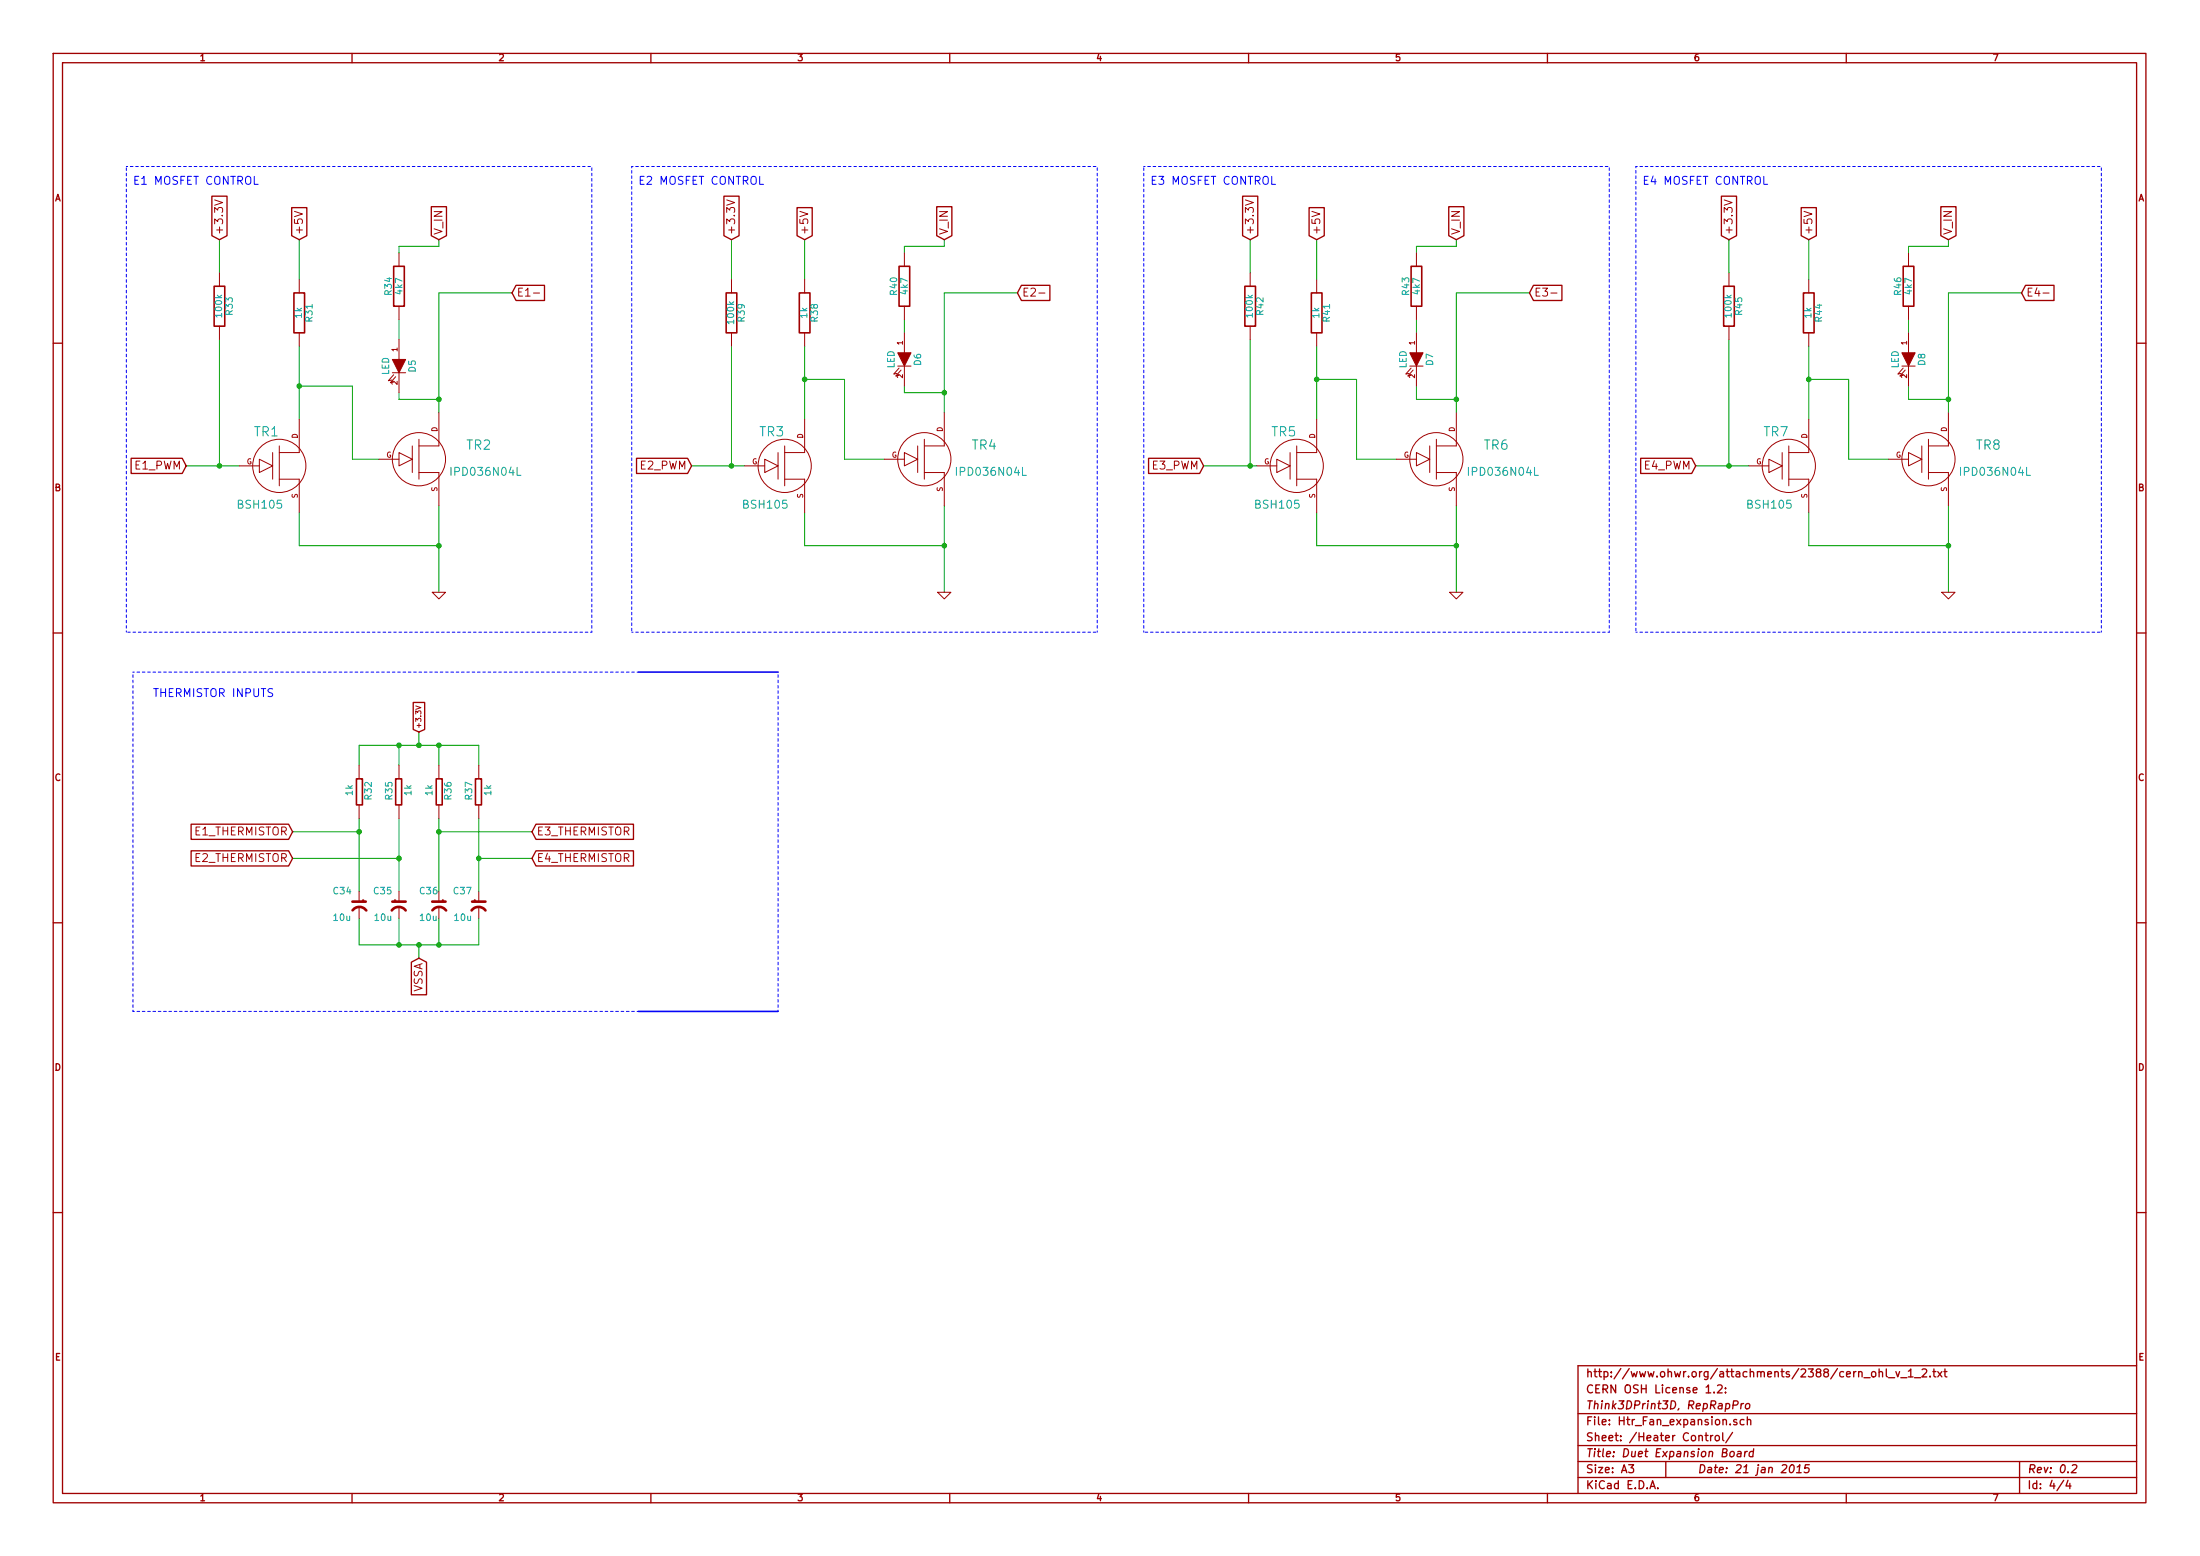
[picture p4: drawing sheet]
<svg xmlns="http://www.w3.org/2000/svg" width="420mm" height="297mm" viewBox="0 0 420 297" stroke-linecap="round" stroke-linejoin="round" font-family="sans-serif">
<g fill="none" stroke="#a00000" stroke-width=".25">
<path d="M10.2 10.2h399.6v276.7h-399.6zM11.9 12h396.2v273.1h-396.2zM67.2 10.2v1.8M124.3 10.2v1.8M181.4 10.2v1.8M238.5 10.2v1.8M295.5 10.2v1.8M352.6 10.2v1.8M40.5 37.5h2.9v7.5l-1.5 .8-1.4-.8zM55.7 39.6h2.9v5.4l-1.5 .8-1.4-.8zM82.4 39.5h2.9v5.5l-1.5 .8-1.4-.8zM138.3 37.5h2.8v7.5l-1.4 .8-1.4-.8z"/>
<path d="M152.2 39.6h2.9v5.4l-1.4 .8-1.5-.8zM178.9 39.5h2.9v5.5l-1.5 .8-1.4-.8zM237.3 37.5h2.9v7.5l-1.4 .8-1.5-.8zM250 39.6h2.9v5.4l-1.4 .8-1.5-.8zM276.7 39.5h2.9v5.5l-1.5 .8-1.4-.8zM328.8 37.5h2.8v7.5l-1.4 .8-1.4-.8zM344 39.6h2.9v5.4l-1.5 .8-1.4-.8zM370.7 39.5h2.9v5.5l-1.5 .8-1.4-.8zM98.6 54.5h5.4v2.9h-5.4l-.8-1.5zM195.1 54.5h5.4v2.9h-5.4l-.8-1.5zM292.9 54.5h5.4v2.9h-5.4l-.8-1.5zM386.8 54.5h5.5v2.9h-5.5l-.7-1.5z"/>
<path d="M10.2 65.5h1.7M408.1 65.5h1.7M25 87.5h9.8l.8 1.4-.8 1.5h-9.8zM121.6 87.5h9.7l.8 1.4-.8 1.5h-9.7zM219.4 87.5h9.7l.8 1.4-.8 1.5h-9.7zM313.3 87.5h9.8l.7 1.4-.7 1.5h-9.8zM10.2 120.8h1.7M78.9 134.1h2.2v5.2l-1.1 .4-1.1-.4zM408.1 120.8h1.7M36.5 157.3h18.6l.8 1.5-.8 1.4h-18.6zM102.4 157.3h18.6v2.9h-18.6l-.8-1.4zM10.2 176.2h1.7"/>
<path d="M36.5 162.4h18.6l.8 1.5-.8 1.4h-18.6zM102.4 162.4h18.6v2.9h-18.6l-.8-1.4zM408.1 176.2h1.7M78.6 183.7l1.4-.8 1.5 .8v6.2h-2.9zM10.2 231.5h1.7M408.1 231.5h1.7M301.4 269.9h106.7M301.4 276h106.7M301.4 279h106.7M311 279.6h1l-.5 .6 .4 .2v.6l-.2 .1-.7-.1M318.1 279v3.1M325.6 274h.6"/>
<path d="M325.8 273.5v1.3l.4 .2M325.8 265.9h.9M326.7 274v1M327.1 274l-.3 .1-.1 .2M327.4 265.8v.1M327.6 274.2l.3-.2 .4 .2v.7l-.2 .1-.5-.1zM328 264.5l.6-.1 .2 .1 .1 .3-.9 1.1h.9M329 273.5v1.3l.2 .2M329.5 265.8v.1M329.5 265v.1M330.5 277.2l.3-.1 .4 .1v.6l-.4 .3-.4-.1zM330.9 273.4l-1.3 2"/>
<path d="M331 268.2h.7l.2-.3v-.3l-.2-.2h-.6l-.2 1.5M331.7 271.1l-.4-.1-.2 .2 .1 .2 .5 .2v.3h-.6M331.9 277.2h.6l-.1 .9M332.5 277.5l-.7 .1-.1 .3 .2 .2 .5-.1M332.6 267.9l-.2 1M333 267.9l-.3 .1-.2 .2M333.1 271.1l-.5-.1-.3 .3 .1 .6 .2 .1 .5-.1M333.3 277.1l-.2 1M333.5 268.1l.2-.2 .4 .2v.6l-.3 .2-.4-.1zM333.7 277.1l-.3 .1-.2 .2M333.7 271.1h.1a.36 .36 0 0 1 .6 .1v.8M333.7 270.5v1.5"/>
<path d="M334.8 277.2h-.5l-.3 .6 .3 .3 .4-.1M334.9 276.6l-.2 1.5M342 279.8l.3-.2a.88 .88 0 0 1-.3 1.5l-.2-.1-.1-.4zM345.5 279.6h-.7l-.1 .8 .2-.2 .5 .1 .1 .2-.1 .5-.3 .1-.5-.1M358.9 262l.1-.1a.36 .36 0 0 1 .5 .2v.8M358.9 261.3v1.6M360.2 261.3v1.3l.3 .3M360.7 263h1.1M362.1 261.8l.3 1.1 .4-1.1M363 263h1.2M364.5 261.8l.4-.5v1.6M364.5 262.9h.9"/>
<path d="M365.6 263h1.2M367.1 261.5l.6-.2 .2 .2 .1 .3-1 1.1h1M368.6 262.7v.2M369.1 261.8h.6M369.3 261.3v1.3l.4 .3M370.1 261.8l.8 1.1M370.9 261.8l-.8 1.1M371.2 261.8h.6M371.4 261.3v1.3l.4 .3M385.7 279v6.1M395.8 279.8l.6-.2 .2 .3-.1 .4-.9 .8h.9M408.1 260.7h-106.7v24.4"/>
<path d="M67.2 285.1v1.8M124.3 285.1v1.8M181.4 285.1v1.8M238.5 285.1v1.8M295.5 285.1v1.8M301.4 282.1h106.7M315.1 284.2l.5-1.5 .5 1.5M315.2 283.8h.8M316.6 284.1v.1M343.1 281.1h.9M343.2 280l.5-.4-.1 1.5M352.6 285.1v1.8"/>
<path d="M394.1 282.6l-1.3 2M394.9 282.6l-.3 1.1h.9M395.3 283.2v1"/>
</g>
<g fill="#00a000" stroke="#00a000" stroke-width=".25">
<circle cx="372.1" cy="104.2" r=".41"/>
<circle cx="180.3" cy="104.2" r=".41"/>
<circle cx="238.8" cy="88.9" r=".41"/>
<circle cx="57.1" cy="73.7" r=".41"/>
<circle cx="76.2" cy="142.3" r=".41"/>
<circle cx="76.2" cy="180.4" r=".41"/>
<circle cx="83.8" cy="158.8" r=".41"/>
<circle cx="91.4" cy="163.9" r=".41"/>
<circle cx="345.4" cy="72.4" r=".41"/>
<circle cx="372.1" cy="76.2" r=".41"/>
<circle cx="278.1" cy="76.2" r=".41"/>
<circle cx="83.8" cy="76.2" r=".41"/>
<circle cx="80" cy="180.4" r=".41"/>
<circle cx="76.2" cy="163.9" r=".41"/>
<circle cx="68.6" cy="158.8" r=".41"/>
<circle cx="153.7" cy="72.4" r=".41"/>
<circle cx="251.5" cy="72.4" r=".41"/>
<circle cx="80" cy="142.3" r=".41"/>
<circle cx="180.3" cy="75" r=".41"/>
<circle cx="83.8" cy="104.2" r=".41"/>
<circle cx="83.8" cy="180.4" r=".41"/>
<circle cx="83.8" cy="142.3" r=".41"/>
<circle cx="41.9" cy="88.9" r=".41"/>
<circle cx="139.7" cy="88.9" r=".41"/>
<circle cx="330.2" cy="88.9" r=".41"/>
<circle cx="278.1" cy="104.2" r=".41"/>
</g>
<g fill="none" stroke="#00a000" stroke-width=".19">
<path d="M41.9 45.8v6.3M57.1 45.8v7.6M83.8 45.8v1.2h-7.6v1.3M97.8 55.9h-14v22.9M139.7 45.8v7.6M153.7 45.8v7.6M180.3 45.8v1.2h-7.6v1.3M194.3 55.9h-14v22.9M238.8 45.8v6.3M251.5 45.8v7.6M278.1 45.8v1.2h-7.6v1.3M292.1 55.9h-14v22.9"/>
<path d="M330.2 45.8v6.3M345.4 45.8v7.6M372.1 45.8v1.2h-7.6v1.3M386.1 55.9h-14v22.9M41.9 64.8v24.1M57.1 73.7h10.2v14h5.1M57.1 66.1v13.9M76.2 75v1.2h7.6M76.2 61v3.8M139.7 66.1v22.8M153.7 66.1v13.9M153.7 72.4h7.6v15.3h7.6"/>
<path d="M172.7 61v2.5M172.7 73.7v1.3h7.6M238.8 64.8v24.1M251.5 72.4h7.6v15.3h7.6M251.5 66.1v13.9M270.5 73.7v2.5h7.6M270.5 61v2.5M330.2 64.8v24.1M345.4 66.1v13.9M345.4 72.4h7.7v15.3h7.6M364.5 61v2.5M364.5 73.7v2.5h7.6"/>
<path d="M35.6 88.9h10.1M57.1 97.8v6.4h26.7M83.8 96.6v16.5M132.1 88.9h10.1M153.7 97.8v6.4h26.6M180.3 96.6v16.5M229.9 88.9h10.1M251.5 97.8v6.4h26.6M278.1 96.6v16.5M323.8 88.9h10.2M345.4 97.8v6.4h26.7M372.1 96.6v16.5"/>
<path d="M80 139.7v2.6M55.9 158.8h12.7M68.6 146.1v-3.8h22.8v3.8M68.6 156.2v14M76.2 142.3v3.8M76.2 156.2v14M83.8 158.8h17.8M83.8 142.3v3.8M83.8 156.2v14M91.4 156.2v14M55.9 163.9h20.3M68.6 175.3v5.1h22.8v-5.1"/>
<path d="M76.2 175.3v5.1M83.8 175.3v5.1M91.4 163.9h10.2M80 180.4v2.5"/>
</g>
<g fill="none" stroke="#00f" stroke-width=".19" stroke-dasharray=".5" stroke-dashoffset=".3">
<path d="M24.1 31.8h88.9M120.6 31.8h88.9M120.6 31.8v88.9M218.4 31.8h88.9M312.4 31.8h88.9M312.4 31.8v88.9M24.1 120.7v-88.9M113 120.7v-88.9M113 120.7h-88.9M120.6 120.7h88.9M121.9 128.3h-96.5M209.5 120.7v-88.9"/>
<path d="M218.4 120.7v-88.9M307.3 120.7v-88.9M307.3 120.7h-88.9M312.4 120.7h88.9M401.3 120.7v-88.9M25.4 193.1v-64.8M121.9 193.1h-96.5M148.6 193.1v-64.8"/>
</g>
<path d="M121.9 128.3h26.7M121.9 193.1h26.7" fill="none" stroke="#0000c0" stroke-width=".3"/>
<g fill="none" stroke="#a00000" stroke-width=".3">
<path d="M40.9 54.6h2v7.7h-2zM56.1 55.9h2.1v7.6h-2.1zM75.2 50.8h2v7.7h-2zM138.7 55.9h2v7.6h-2zM152.7 55.9h2v7.6h-2zM171.7 50.8h2v7.7h-2zM237.7 54.6h2.1v7.7h-2.1zM250.4 55.9h2.1v7.6h-2.1zM269.5 50.8h2v7.7h-2zM329.2 54.6h2v7.7h-2zM344.4 55.9h2.1v7.6h-2.1zM363.5 50.8h2v7.7h-2z"/>
<path d="M68.1 148.7h1.1v5h-1.1zM75.6 148.7h1.1v5h-1.1zM83.3 148.7h1.2v5h-1.2zM90.8 148.7h1.1v5h-1.1z"/>
</g>
<g fill="none" stroke="#a00000" stroke-width=".19">
<path d="M41 38.2l1.5 .5-1.5 .5M138.8 38.2l1.5 .5-1.5 .5M237.8 38.2l1.6 .5-1.6 .5M329.3 38.2l1.5 .5-1.5 .5M41.9 52.1v2.5M57.1 53.4v2.5M76.2 48.3v2.5M76.2 58.5v2.5M101.9 55.9h1.1M139.7 53.4v2.5M153.7 53.4v2.5M172.7 48.3v2.5"/>
<path d="M172.7 58.5v2.5M198.4 55.9h1.2M238.8 52.1v2.5M251.5 53.4v2.5M270.5 48.3v2.5M270.5 58.5v2.5M296.2 55.9h1.2M330.2 52.1v2.5M345.4 53.4v2.5M364.5 48.3v2.5M364.5 58.5v2.5M390.2 55.9h1.1"/>
<path d="M41.9 62.3v2.5M57.1 63.5v2.6M74.9 71.2h2.6M75.2 71.5l-1 1.2 .6-.1M75.6 71.9l-1.1 1.2 .7-.2M76.2 64.8v3.8M76.2 71.2v3.8M83.8 78.8v6.3h-3.8M139.7 63.5v2.6M153.7 63.5v2.6M171.4 69.9h2.6M171.7 70.3l-1 1.1 .6-.1"/>
<path d="M172.1 70.6l-1 1.2 .6-.1M172.7 63.5v3.8M172.7 69.9v3.8M180.3 78.8v6.3h-3.8M238.8 62.3v2.5M251.5 63.5v2.6M269.2 69.9h2.6M269.5 70.3l-1 1.1 .6-.1M269.9 70.6l-1 1.2 .6-.1M270.5 63.5v3.8M270.5 69.9v3.8M278.1 78.8v6.3h-3.8"/>
<path d="M330.2 62.3v2.5M345.4 63.5v2.6M363.2 69.9h2.6M363.5 70.3l-1 1.1 .6-.1M363.9 70.6l-1.1 1.2 .7-.1M364.5 63.5v3.8M364.5 69.9v3.8M372.1 78.8v6.3h-3.8M45.7 88.9h3.8M49.5 87.7l2.6 1.2-2.6 1.3zM52.1 86.4v5.1M53.3 91.5h3.8v6.3"/>
<path d="M53.3 85.1v7.6M57.1 80v6.4h-3.8M72.4 87.7h3.8M76.2 86.4l2.5 1.3-2.5 1.2zM78.7 85.1v5.1M80 90.2h3.8v6.4M80 83.9v7.6M142.2 88.9h3.8M146 87.7l2.6 1.2-2.6 1.3zM148.6 86.4v5.1M149.9 91.5h3.8v6.3M149.9 85.1v7.6"/>
<path d="M153.7 80v6.4h-3.8M168.9 87.7h3.8M172.7 86.4l2.6 1.3-2.6 1.2zM175.3 85.1v5.1M176.5 90.2h3.8v6.4M176.5 83.9v7.6M240 88.9h3.8M243.8 87.7l2.6 1.2-2.6 1.3zM246.4 86.4v5.1M247.6 91.5h3.9v6.3M247.6 85.1v7.6M251.5 80v6.4h-3.9"/>
<path d="M266.7 87.7h3.8M270.5 86.4l2.5 1.3-2.5 1.2zM273 85.1v5.1M274.3 90.2h3.8v6.4M274.3 83.9v7.6M334 88.9h3.8M337.8 87.7l2.6 1.2-2.6 1.3zM340.4 86.4v5.1M341.6 91.5h3.8v6.3M341.6 85.1v7.6M345.4 80v6.4h-3.8M360.7 87.7h3.8"/>
<path d="M364.5 86.4l2.5 1.3-2.5 1.2zM367 85.1v5.1M368.3 83.9v7.6M368.3 90.2h3.8v6.4M82.5 113.1h2.6l-1.3 1.2zM179.1 113.1h2.5l-1.3 1.2zM276.9 113.1h2.5l-1.3 1.2zM370.8 113.1h2.6l-1.3 1.2zM79.4 134.8l1 .3-1 .3M68.6 146.1v2.5M68.6 153.7v2.5M76.2 146.1v2.5"/>
<path d="M76.2 153.7v2.5M83.8 146.1v2.5M83.8 153.7v2.5M91.4 146.1v2.5M91.4 153.7v2.5M68.6 170.2v1.9M68.6 173.4v1.9M76.2 170.2v1.9M76.2 173.4v1.9M83.8 170.2v1.9M83.8 173.4v1.9M91.4 170.2v1.9"/>
<path d="M91.4 173.4v1.9"/>
<circle cx="53.3" cy="88.9" r="5.1"/>
<circle cx="80" cy="87.7" r="5.1"/>
<circle cx="149.9" cy="88.9" r="5.1"/>
<circle cx="176.5" cy="87.7" r="5.1"/>
<circle cx="247.6" cy="88.9" r="5.1"/>
<circle cx="274.3" cy="87.7" r="5.1"/>
<circle cx="341.6" cy="88.9" r="5.1"/>
<circle cx="368.3" cy="87.7" r="5.1"/>
</g>
<path d="M67.3 172.1h2.5M67.3 173.8a1.64 1.64 0 0 1 2.7 0M74.8 173.8a1.65 1.65 0 0 1 2.7 0M74.9 172.1h2.6M82.5 172.1h2.6M82.6 173.8a1.64 1.64 0 0 1 2.6 0M90.1 173.8a1.65 1.65 0 0 1 2.6 0M90.2 172.1h2.5" fill="none" stroke="#a00000" stroke-width=".51"/>
<path d="M48.6 33.7v1.5h.7M145.1 33.7v1.5h.7M242.9 33.7v1.5h.7M336.9 33.7v1.5h.7" fill="none" stroke="#00f" stroke-width=".19"/>
<path d="M98.8 89.2v1.5h.7M195.3 89.2v1.5h.7M293.1 89.2v1.5h.7M387 89.2v1.5h.8" fill="none" stroke="#00a0a0" stroke-width=".19"/>
<g fill="#a00000" stroke="#a00000" stroke-width=".19">
<path d="M363.2 67.3h2.6l-1.3 2.6z"/>
<path d="M269.2 67.3h2.6l-1.3 2.6z"/>
<path d="M171.4 67.3h2.6l-1.3 2.6z"/>
<path d="M74.9 68.6h2.6l-1.3 2.6z"/>
</g>
<g font-size="2.5" fill="#00a0a0">
<text x="48.5" y="83.4">TR1</text>
<text x="145.1" y="83.4">TR3</text>
<text x="242.8" y="83.4">TR5</text>
<text x="336.8" y="83.4">TR7</text>
<text x="89.1" y="85.9">TR2</text>
<text x="185.6" y="85.9">TR4</text>
<text x="283.4" y="85.9">TR6</text>
<text x="377.4" y="85.9">TR8</text>
</g>
<g font-size="2.1" fill="#00f">
<text x="25.4" y="35.3">E1 MOSFET CONTROL</text>
<text x="121.9" y="35.3">E2 MOSFET CONTROL</text>
<text x="219.7" y="35.3">E3 MOSFET CONTROL</text>
<text x="313.7" y="35.3">E4 MOSFET CONTROL</text>
<text x="29.2" y="133.1">THERMISTOR INPUTS</text>
</g>
<g font-size="2.1" fill="#a00000">
<text x="42.7" y="44.8" transform="rotate(-90 42.7 44.8)">+3.3V</text>
<text x="57.9" y="44.8" transform="rotate(-90 57.9 44.8)">+5V</text>
<text x="84.6" y="44.8" transform="rotate(-90 84.6 44.8)">V_IN</text>
<text x="140.5" y="44.8" transform="rotate(-90 140.5 44.8)">+3.3V</text>
<text x="154.4" y="44.8" transform="rotate(-90 154.4 44.8)">+5V</text>
<text x="181.1" y="44.8" transform="rotate(-90 181.1 44.8)">V_IN</text>
<text x="239.5" y="44.8" transform="rotate(-90 239.5 44.8)">+3.3V</text>
<text x="252.2" y="44.8" transform="rotate(-90 252.2 44.8)">+5V</text>
<text x="278.9" y="44.8" transform="rotate(-90 278.9 44.8)">V_IN</text>
<text x="331" y="44.8" transform="rotate(-90 331 44.8)">+3.3V</text>
<text x="346.2" y="44.8" transform="rotate(-90 346.2 44.8)">+5V</text>
<text x="372.9" y="44.8" transform="rotate(-90 372.9 44.8)">V_IN</text>
<text x="98.7" y="56.7">E1-</text>
<text x="195.2" y="56.7">E2-</text>
<text x="293" y="56.7">E3-</text>
<text x="387" y="56.7">E4-</text>
<text x="25.7" y="89.7">E1_PWM</text>
<text x="122.2" y="89.7">E2_PWM</text>
<text x="220" y="89.7">E3_PWM</text>
<text x="314" y="89.7">E4_PWM</text>
<text x="37.2" y="159.5">E1_THERMISTOR</text>
<text x="102.5" y="159.5">E3_THERMISTOR</text>
<text x="37.2" y="164.6">E2_THERMISTOR</text>
<text x="102.5" y="164.6">E4_THERMISTOR</text>
<text x="80.8" y="189.6" transform="rotate(-90 80.8 189.6)">VSSA</text>
<text x="302.9" y="263">http://www.ohwr.org/attachments/2388/cern_ohl_v_1_2.txt</text>
<text x="302.9" y="269.1">Think3DPrint3D, RepRapPro</text>
<text x="302.9" y="266.1">CERN OSH License 1.2:</text>
<text x="302.9" y="272.1">File: Htr_Fan_expansion.sch</text>
<text x="302.9" y="275.2">Sheet: /Heater Control/</text>
<text x="302.9" y="281.3">Size: A3</text>
<text x="302.9" y="278.2">Title: Duet Expansion Board</text>
<text x="324.2" y="281.3">Date: 21 jan 2015</text>
<text x="387.2" y="281.3">Rev: 0.2</text>
<text x="302.9" y="284.3">KiCad E.D.A.</text>
<text x="387.2" y="284.3">Id: 4/4</text>
</g>
<g font-size="2.1" fill="#00a0a0">
<text x="86.6" y="90.9">IPD036N04L</text>
<text x="183.1" y="90.9">IPD036N04L</text>
<text x="280.9" y="90.9">IPD036N04L</text>
<text x="374.9" y="90.9">IPD036N04L</text>
<text x="45.6" y="97.2">BSH105</text>
<text x="142.1" y="97.2">BSH105</text>
<text x="239.9" y="97.2">BSH105</text>
<text x="333.9" y="97.2">BSH105</text>
</g>
<g font-size="1.8" fill="#a00000">
<text x="38.2" y="11.7">1</text>
<text x="95.3" y="11.7">2</text>
<text x="152.4" y="11.7">3</text>
<text x="209.4" y="11.7">4</text>
<text x="266.5" y="11.7">5</text>
<text x="323.6" y="11.7">6</text>
<text x="380.7" y="11.7">7</text>
<text x="10.4" y="38.5">A</text>
<text x="408.3" y="38.5">A</text>
<text x="10.4" y="93.8">B</text>
<text x="408.3" y="93.8">B</text>
<text x="10.4" y="149.1">C</text>
<text x="408.3" y="149.1">C</text>
<text x="10.4" y="204.5">D</text>
<text x="408.3" y="204.5">D</text>
<text x="10.5" y="259.8">E</text>
<text x="408.4" y="259.8">E</text>
<text x="38.2" y="286.6">1</text>
<text x="95.3" y="286.6">2</text>
<text x="152.4" y="286.6">3</text>
<text x="209.4" y="286.6">4</text>
<text x="266.5" y="286.6">5</text>
<text x="323.6" y="286.6">6</text>
<text x="380.7" y="286.6">7</text>
</g>
<g font-size="1.8" fill="#00a0a0">
<text x="74.9" y="56.3" transform="rotate(-90 74.9 56.3)">R34</text>
<text x="76.9" y="56.1" transform="rotate(-90 76.9 56.1)">4k7</text>
<text x="171.4" y="56.3" transform="rotate(-90 171.4 56.3)">R40</text>
<text x="173.4" y="56.1" transform="rotate(-90 173.4 56.1)">4k7</text>
<text x="269.2" y="56.3" transform="rotate(-90 269.2 56.3)">R43</text>
<text x="271.2" y="56.1" transform="rotate(-90 271.2 56.1)">4k7</text>
<text x="363.2" y="56.3" transform="rotate(-90 363.2 56.3)">R46</text>
<text x="365.2" y="56.1" transform="rotate(-90 365.2 56.1)">4k7</text>
<text x="42.5" y="60.4" transform="rotate(-90 42.5 60.4)">100k</text>
<text x="44.5" y="60.1" transform="rotate(-90 44.5 60.1)">R33</text>
<text x="57.7" y="60.7" transform="rotate(-90 57.7 60.7)">1k</text>
<text x="59.7" y="61.4" transform="rotate(-90 59.7 61.4)">R31</text>
<text x="140.3" y="61.7" transform="rotate(-90 140.3 61.7)">100k</text>
<text x="142.3" y="61.4" transform="rotate(-90 142.3 61.4)">R39</text>
<text x="154.2" y="60.7" transform="rotate(-90 154.2 60.7)">1k</text>
<text x="156.3" y="61.4" transform="rotate(-90 156.3 61.4)">R38</text>
<text x="239.3" y="60.4" transform="rotate(-90 239.3 60.4)">100k</text>
<text x="241.4" y="60.1" transform="rotate(-90 241.4 60.1)">R42</text>
<text x="252" y="60.7" transform="rotate(-90 252 60.7)">1k</text>
<text x="254.1" y="61.4" transform="rotate(-90 254.1 61.4)">R41</text>
<text x="330.8" y="60.4" transform="rotate(-90 330.8 60.4)">100k</text>
<text x="332.8" y="60.1" transform="rotate(-90 332.8 60.1)">R45</text>
<text x="346" y="60.7" transform="rotate(-90 346 60.7)">1k</text>
<text x="348" y="61.4" transform="rotate(-90 348 61.4)">R44</text>
<text x="74.4" y="71.6" transform="rotate(-90 74.4 71.6)">LED</text>
<text x="79.5" y="71" transform="rotate(-90 79.5 71)">D5</text>
<text x="170.9" y="70.4" transform="rotate(-90 170.9 70.4)">LED</text>
<text x="176" y="69.7" transform="rotate(-90 176 69.7)">D6</text>
<text x="268.7" y="70.4" transform="rotate(-90 268.7 70.4)">LED</text>
<text x="273.8" y="69.7" transform="rotate(-90 273.8 69.7)">D7</text>
<text x="362.7" y="70.4" transform="rotate(-90 362.7 70.4)">LED</text>
<text x="367.7" y="69.7" transform="rotate(-90 367.7 69.7)">D8</text>
<text x="67.4" y="151.8" transform="rotate(-90 67.4 151.8)">1k</text>
<text x="71" y="152.6" transform="rotate(-90 71 152.6)">R32</text>
<text x="75" y="152.6" transform="rotate(-90 75 152.6)">R35</text>
<text x="78.6" y="151.8" transform="rotate(-90 78.6 151.8)">1k</text>
<text x="82.7" y="151.8" transform="rotate(-90 82.7 151.8)">1k</text>
<text x="86.3" y="152.6" transform="rotate(-90 86.3 152.6)">R36</text>
<text x="90.2" y="152.6" transform="rotate(-90 90.2 152.6)">R37</text>
<text x="93.9" y="151.8" transform="rotate(-90 93.9 151.8)">1k</text>
<text x="63.7" y="170.8">C34</text>
<text x="71.5" y="170.8">C35</text>
<text x="80.2" y="170.8">C36</text>
<text x="86.7" y="170.8">C37</text>
<text x="63.8" y="175.9">10u</text>
<text x="71.6" y="175.9">10u</text>
<text x="80.3" y="175.9">10u</text>
<text x="86.8" y="175.9">10u</text>
</g>
<g font-size="1.4" fill="#a00000">
<text x="172.5" y="65.8" transform="rotate(-90 172.5 65.8)">1</text>
<text x="270.3" y="65.8" transform="rotate(-90 270.3 65.8)">1</text>
<text x="364.2" y="65.8" transform="rotate(-90 364.2 65.8)">1</text>
<text x="75.9" y="67.1" transform="rotate(-90 75.9 67.1)">1</text>
<text x="75.9" y="73.4" transform="rotate(-90 75.9 73.4)">2</text>
<text x="172.5" y="72.2" transform="rotate(-90 172.5 72.2)">2</text>
<text x="270.3" y="72.2" transform="rotate(-90 270.3 72.2)">2</text>
<text x="364.2" y="72.2" transform="rotate(-90 364.2 72.2)">2</text>
<text x="56.9" y="83.7" transform="rotate(-90 56.9 83.7)">D</text>
<text x="83.6" y="82.5" transform="rotate(-90 83.6 82.5)">D</text>
<text x="153.4" y="83.7" transform="rotate(-90 153.4 83.7)">D</text>
<text x="180.1" y="82.5" transform="rotate(-90 180.1 82.5)">D</text>
<text x="251.2" y="83.7" transform="rotate(-90 251.2 83.7)">D</text>
<text x="277.9" y="82.5" transform="rotate(-90 277.9 82.5)">D</text>
<text x="345.2" y="83.7" transform="rotate(-90 345.2 83.7)">D</text>
<text x="371.9" y="82.5" transform="rotate(-90 371.9 82.5)">D</text>
<text x="47.1" y="88.7">G</text>
<text x="73.8" y="87.4">G</text>
<text x="143.6" y="88.7">G</text>
<text x="170.3" y="87.4">G</text>
<text x="241.4" y="88.7">G</text>
<text x="268.1" y="87.4">G</text>
<text x="335.4" y="88.7">G</text>
<text x="362.1" y="87.4">G</text>
<text x="56.9" y="95.1" transform="rotate(-90 56.9 95.1)">S</text>
<text x="83.6" y="93.8" transform="rotate(-90 83.6 93.8)">S</text>
<text x="153.4" y="95.1" transform="rotate(-90 153.4 95.1)">S</text>
<text x="180.1" y="93.8" transform="rotate(-90 180.1 93.8)">S</text>
<text x="251.2" y="95.1" transform="rotate(-90 251.2 95.1)">S</text>
<text x="277.9" y="93.8" transform="rotate(-90 277.9 93.8)">S</text>
<text x="345.2" y="95.1" transform="rotate(-90 345.2 95.1)">S</text>
<text x="371.9" y="93.8" transform="rotate(-90 371.9 93.8)">S</text>
<text x="80.5" y="139.1" transform="rotate(-90 80.5 139.1)">+3.3V</text>
</g>
<g font-size=".7" fill="#a00000">
<text x="69.1" y="172.1">+</text>
<text x="75.2" y="172.1">+</text>
<text x="84.4" y="172.1">+</text>
<text x="90.5" y="172.1">+</text>
</g>
</svg>
